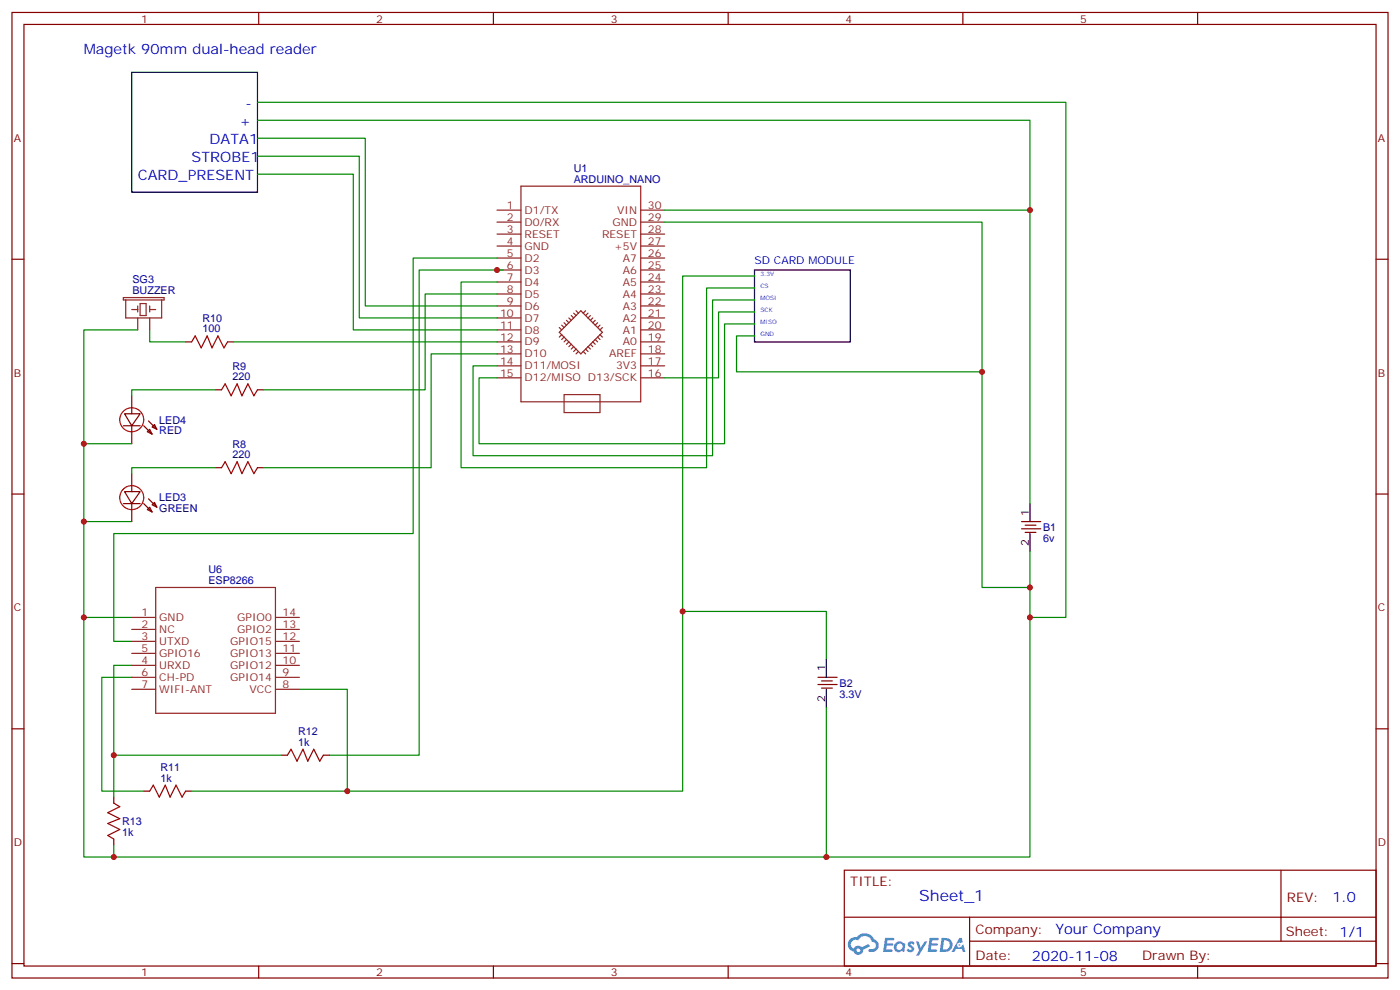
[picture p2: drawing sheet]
<svg xmlns="http://www.w3.org/2000/svg" width="412mm" height="292mm" viewBox="0 0 412 292" stroke-linecap="round" stroke-linejoin="round" font-family="sans-serif">
<g fill="none" stroke="#870000" stroke-width=".35">
<path d="M3.5 3.7h405.4v284.3h-405.4zM7.1 7.2h398.2v277.3h-398.2zM76.2 3.7v3.5M145.3 3.7v3.5M214.5 3.7v3.5M283.6 3.7v3.5M352.8 3.7v3.5M3.5 76.3h3.6M405.3 76.3h3.6M3.5 145.5h3.6M405.3 145.5h3.6M3.5 214.6h3.6"/>
<path d="M405.3 214.6h3.6M248.7 256.3h156.6v28.2h-156.6zM377.3 256.3v20.9M248.7 270.1h156.5M285.6 277.2h119.6M285.6 270.1v14.1M3.5 283.8h3.6M76.2 284.5v3.5M145.3 284.5v3.5M214.5 284.5v3.5M283.6 284.5v3.5M352.8 284.5v3.5"/>
<path d="M405.3 283.8h3.6"/>
</g>
<g fill="#5487ff">
<path d="M267.7 277.4a1.22 1.22 0 0 1 1.7 .3l-.4 .6a.47 .47 0 0 0-.3-.4 .47 .47 0 0 0-.5 .2l.1 .2a1.14 1.14 0 0 1 .8 1.7 1.14 1.14 0 0 1-1.9 0l-.2-.2 .5-.5 .7 .4a.29 .29 0 0 0 .3-.2 .29 .29 0 0 0-.2-.4 1.04 1.04 0 0 1-.6-1.7z"/>
<path d="M260.7 276.2h2.4l.3 .2-.2 .5h-1.8l-.1 .9h1.5l.3 .3-.3 .4h-1.6l-.2 1.1 1.7 .1 .2 .3-.2 .3h-2.6z"/>
<path d="M273.8 276.2h2.4l.3 .2-.1 .5h-1.8l-.2 .9h1.6l.3 .3-.4 .4h-1.6l-.1 1.1 1.7 .1 .2 .3-.2 .3h-2.6z"/>
<path d="M282.6 276.2h.7l.3 1.2-.6 .4a.69 .69 0 0 0-1 .2 .69 .69 0 0 0 .4 1 .69 .69 0 0 0 .9-.6l.5-.3 .6 2.2h-.8l-.2-.9h-1.8l-.5 .9h-.8z"/>
<path d="M269.8 277.3h.8l.6 1.8 1.1-1.8h.9l-2.6 4.2h-.8l.9-1.6z"/>
<path d="M277.4 276.2l-.6 4.1h1.3a2.11 2.11 0 0 0 2.5-2.1 2.11 2.11 0 0 0-2.5-2zM278.1 276.9a1.39 1.39 0 0 1 1.7 1.4 1.39 1.39 0 0 1-1.8 1.3h-.3z"/>
<path d="M263.7 277.8a1.54 1.54 0 0 0-.1 2.2 1.54 1.54 0 0 0 2.2 .1l.6 .2 .3-2.3-.2-.2h-.4a1.49 1.49 0 0 0-2.4 0zM264 278.8a.94 .94 0 0 1 1.8 0 .94 .94 0 0 1-1.8 0z"/>
<path d="M250.4 276.6a2.18 2.18 0 0 0 1.1 3.7 1.44 1.44 0 0 0 1.6 .9 1.44 1.44 0 0 0 1.2-1.5l2-1-.5-.7-1.9 .9a1.47 1.47 0 0 0-2.4 .5 1.39 1.39 0 0 1-.7-2 1.39 1.39 0 0 1 2-.4 2.12 2.12 0 0 1 2.2-1.3 2.12 2.12 0 0 1 1.9 1.7 1.14 1.14 0 0 1 1.1 1.4 1.14 1.14 0 0 1-1.7 .7 .43 .43 0 0 0-.5 .4 .43 .43 0 0 0 .4 .4 1.98 1.98 0 0 0 2.5-1.2 1.98 1.98 0 0 0-1.2-2.5 3.1 3.1 0 0 0-5.3-.7l-.9 .1zM252.3 279.9a.55 .55 0 0 1 1.1 0 .55 .55 0 0 1-1.1 0z"/>
<circle cx="282.6" cy="278.3" r=".26"/>
</g>
<g fill="none" stroke="#8c2424" stroke-width=".35">
<path d="M153.5 54.8h35.2v63.5h-35.2zM146.4 79.5h7.1M146.4 76h7.1M146.4 72.5h7.1M146.4 68.9h7.1M146.4 65.4h7.1M146.4 61.9h7.1M188.7 79.5h7.1M188.7 76h7.1M188.7 72.5h7.1M188.7 68.9h7.1M188.7 65.4h7.1"/>
<path d="M188.7 61.9h7.1M36.3 87.6h12v.7h-12zM37 88.3v5.3h10.6v-5.3M38.8 91.2h1.8M40.6 90.1v1.8M40.6 93.6v3.6M41.3 89.4h1.7v3.5h-1.7zM44.1 91.2h1.8M44.1 90.1v1.8M44.1 93.6v3.6M146.4 97.2h7.1M146.4 93.6h7.1"/>
<path d="M146.4 90.1h7.1M146.4 86.6h7.1M146.4 83h7.1M164.7 97.9l6.4-6.4 6.3 6.4-6.3 6.3zM164.7 96.4l.8 .8M165.5 95.7l.7 .7M165.5 98.6l-.8 .7M166.2 95l.7 .7M166.2 99.3l-.7 .7M166.9 94.3l.7 .7M166.9 100l-.7 .7M167.6 93.6l.7 .7"/>
<path d="M168.3 92.9l.7 .7M169 92.2l.7 .7M169.7 91.5l.7 .7M172.5 91.5l-.7 .7M173.2 92.2l-.7 .7M173.9 92.9l-.7 .7M174.6 93.6l-.7 .7M175.3 100l.7 .7M175.3 94.3l-.7 .7M176 99.3l.7 .7M176 95l-.7 .7M176.7 98.6l.7 .7"/>
<path d="M176.7 95.7l-.7 .7M177.4 96.4l-.7 .8M188.7 97.2h7.1M188.7 93.6h7.1M188.7 90.1h7.1M188.7 86.6h7.1M188.7 83h7.1M146.4 107.7h7.1M146.4 104.2h7.1M146.4 100.7h7.1M146.4 111.3h7.1M166.2 116.2h10.5v5.3h-10.5z"/>
<path d="M167.6 100.7l-.7 .7M168.3 101.4l-.7 .7M169 102.1l-.7 .7M169.7 102.8l-.7 .7M170.4 103.5l-.7 .7M171.8 103.5l.7 .7M172.5 102.8l.7 .7M173.2 102.1l.7 .7M173.9 101.4l.7 .7M174.6 100.7l.7 .7M188.7 107.7h7.1M188.7 104.2h7.1"/>
<path d="M188.7 100.7h7.1M188.7 111.3h7.1M45.9 173h35.2v37h-35.2zM38.8 192.4h7.1M38.8 181.8h7.1M38.8 185.3h7.1M38.8 195.9h7.1M38.8 188.9h7.1M38.8 199.5h7.1M81.1 192.4h7.1M81.1 181.8h7.1M81.1 185.3h7.1"/>
<path d="M81.1 195.9h7.1M81.1 188.9h7.1M81.1 199.5h7.1M38.8 203h7.1M81.1 203h7.1"/>
</g>
<path d="M56.4 100.7l1.1-1.8 1.8 3.5 1.7-3.5 1.4 3.5 1.8-3.5 1.8 3.5 1-1.7M65.3 114.8l1-1.8 1.8 3.6 1.7-3.6 1.5 3.6 1.7-3.6 1.8 3.6 1-1.8M65.3 137.7l1-1.7 1.8 3.5 1.7-3.5 1.5 3.5 1.7-3.5 1.8 3.5 1-1.8M33.5 236.5l1.8 1.1-3.6 1.7 3.6 1.8-3.6 1.4 3.6 1.8-3.6 1.7 1.8 1.1M44.1 233l1.1-1.8 1.7 3.5 1.8-3.5 1.4 3.5 1.8-3.5 1.7 3.5 1.1-1.7M84.7 222.4l1-1.8 1.8 3.6 1.8-3.6 1.4 3.6 1.7-3.6 1.8 3.6 1-1.8" fill="none" stroke="#a10000" stroke-width=".35"/>
<g fill="none" stroke="#870000" stroke-width=".35">
<path d="M38.8 116.6v5.2M54.7 100.7h1.7M63.5 114.8h1.8M67 100.7h1.8M75.8 114.8h1.8M36.3 125.4h5M36.7 121.8h4.6l-2.5 3.6zM38.8 125.4v5.3M38.8 139.5v5.3M43.7 124l2.5 2.4M44.1 126.4l.7 1.4-1.4-.7zM44.8 125.7l.7-.7 .7 1.4z"/>
<path d="M63.5 137.7h1.8M75.8 137.7h1.8M36.3 148.3h5M36.7 144.8h4.6l-2.5 3.5zM38.8 148.3v5.3M43.4 150.1l.7-.7 .7 1.4zM43.7 146.9l2.5 2.5M44.8 148.7l.7-.7 .7 1.4zM300.9 153.6h5.7M300.9 155.7h5.7M302 154.7h3.2M302 156.8h3.2"/>
<path d="M240.9 199.5h5.7M240.9 201.6h5.7M242 200.5h3.2M242 202.6h3.2M33.5 234.7v1.8M42.3 233h1.8M54.7 233h1.7M82.9 222.4h1.8M95.2 222.4h1.8M33.5 247.1v1.7"/>
</g>
<g fill="none" stroke="#f00" stroke-width=".35">
<circle cx="38.8" cy="123.6" r="3.5"/>
<circle cx="38.8" cy="146.5" r="3.5"/>
</g>
<path d="M42.3 125.4l2.5 2.4M42.3 148.3l2.5 2.5" fill="none" stroke="#800000" stroke-width=".35"/>
<g fill="none" stroke="#008700" stroke-width=".35">
<path d="M75.8 35.4h227.6v26.5M75.8 30.1h238.2v151.7h-10.6M75.8 40.7h31.8v49.4h38.8M75.8 46h30v47.6h40.6M75.8 51.3h28.3v45.9h42.3M146.4 76h-24.7v81.1h-88.2v31.8h5.3M148.2 79.5h-24.7v142.9h-26.5M195.8 65.4h93.5v107.6h14.1M195.8 61.9h107.6v86.4M40.6 97.2h-15.9v84.6M44.1 97.2v3.5h10.6M146.4 83h-10.6v54.7h72.3v-52.9h14.1"/>
<path d="M146.4 86.6h-21.2v28.2h-47.6M222.2 81.3h-21.1v98.8M222.2 88.3h-12.3v45.9h-70.6v-26.5h7.1M222.2 91.9h-10.5v19.4h-15.9M222.2 95.4h-8.8v35.3h-72.3v-19.4h5.3M222.2 98.9h-5.2v10.6h72.3M63.5 114.8h-24.7v1.8M68.8 100.7h77.6M146.4 104.2h-19.4v33.5h-49.4M24.7 130.7h14.1M63.5 137.7h-24.7v1.8M24.7 153.6h14.1"/>
<path d="M303.4 162.4v90h-269.9v-3.6M38.8 199.5h-8.8v33.5h12.3M38.8 195.9h-5.3v26.5h49.4M38.8 181.8h-14.1v70.6h8.8M243.4 194.2v-14.1h-42.3v52.9h-144.7M88.2 203h14.1v30M243.4 208.3v44.1M33.5 222.4v12.3"/>
</g>
<path d="M38.8 21.3h37v35.3h-37zM222.2 79.5h28.3v21.2h-28.3zM303.4 148.3v5.3M303.4 157.1v5.3M243.4 194.2v5.3M243.4 203v5.3" fill="none" stroke="#000" stroke-width=".35"/>
<g fill="#c00">
<circle cx="146.4" cy="79.5" r=".88"/>
<circle cx="33.5" cy="222.4" r=".88"/>
<circle cx="102.3" cy="233" r=".88"/>
<circle cx="303.4" cy="173" r=".88"/>
<circle cx="201.1" cy="180.1" r=".88"/>
<circle cx="289.3" cy="109.5" r=".88"/>
<circle cx="24.7" cy="181.8" r=".88"/>
<circle cx="303.4" cy="61.9" r=".88"/>
<circle cx="303.4" cy="181.8" r=".88"/>
<circle cx="24.7" cy="153.6" r=".88"/>
<circle cx="24.7" cy="130.7" r=".88"/>
<circle cx="243.4" cy="252.4" r=".88"/>
<circle cx="33.5" cy="252.4" r=".88"/>
</g>
<text font-size="4.6" fill="#00f" x="270.8" y="265.3">Sheet_1</text>
<g font-size="4.2" fill="#00f">
<text x="24.7" y="16">Magetk 90mm dual-head reader</text>
<text x="72.3" y="31.9">-</text>
<text x="70.6" y="37.2">+</text>
<text x="56.4" y="47.8">STROBE1</text>
<text x="61.7" y="42.5">DATA1</text>
<text x="40.6" y="53.1">CARD_PRESENT</text>
<text x="392.5" y="265.5">1.0</text>
<text x="310.9" y="275.1">Your Company</text>
<text x="304" y="282.9">2020-11-08</text>
</g>
<g font-size="3.9" fill="#800">
<text x="250.5" y="260.8">TITLE:</text>
<text x="379.1" y="265.5">REV:</text>
<text x="287.4" y="275">Company:</text>
<text x="378.7" y="275.7">Sheet: 1/1</text>
<text x="287.4" y="282.7">Date:</text>
<text x="336.4" y="282.8">Drawn By:</text>
</g>
<g font-size="3.2" fill="#800">
<text x="41.6" y="6.7">1</text>
<text x="110.8" y="6.7">2</text>
<text x="179.9" y="6.7">3</text>
<text x="249.1" y="6.7">4</text>
<text x="318.2" y="6.7">5</text>
<text x="4.1" y="41.8">A</text>
<text x="405.9" y="41.8">A</text>
<text x="4.1" y="110.9">B</text>
<text x="405.9" y="110.9">B</text>
<text x="4.1" y="180.1">C</text>
<text x="405.9" y="180.1">C</text>
<text x="4.1" y="249.2">D</text>
<text x="405.9" y="249.2">D</text>
<text x="41.6" y="287.5">1</text>
<text x="110.8" y="287.5">2</text>
<text x="179.9" y="287.5">3</text>
<text x="249.1" y="287.5">4</text>
<text x="318.2" y="287.5">5</text>
</g>
<g font-size="3.2" fill="#000080">
<text x="169" y="53.8">ARDUINO_NANO</text>
<text x="169" y="50.7">U1</text>
<text x="39" y="83.4">SG3</text>
<text x="39" y="86.6">BUZZER</text>
<text x="59.6" y="94.8">R10</text>
<text x="59.6" y="97.9">100</text>
<text x="68.4" y="112">220</text>
<text x="68.5" y="108.9">R9</text>
<text x="46.9" y="124.7">LED4</text>
<text x="46.9" y="127.9">RED</text>
<text x="68.5" y="131.8">R8</text>
<text x="68.4" y="134.9">220</text>
<text x="46.9" y="147.7">LED3</text>
<text x="46.9" y="150.8">GREEN</text>
<text x="307.3" y="159.7">6v</text>
<text x="307.3" y="156.5">B1</text>
<text x="61.4" y="171.9">ESP8266</text>
<text x="61.4" y="168.7">U6</text>
<text x="247.3" y="202.4">B2</text>
<text x="247.3" y="205.5">3.3V</text>
<text x="87.8" y="219.6">1k</text>
<text x="87.8" y="216.4">R12</text>
<text x="47.3" y="226.9">R11</text>
<text x="47.3" y="230.2">1k</text>
<text x="36" y="243">R13</text>
<text x="36" y="246.1">1k</text>
</g>
<g font-size="3.2" fill="#8d2323">
<text x="149.3" y="65.1">2</text>
<text x="149.3" y="61.5">1</text>
<text x="154.5" y="62.9">D1/TX</text>
<text x="181.8" y="62.9">VIN</text>
<text x="190.9" y="61.5">30</text>
<text x="190.9" y="65.1">29</text>
<text x="149.3" y="68.6">3</text>
<text x="154.5" y="70">RESET</text>
<text x="154.5" y="66.5">D0/RX</text>
<text x="177.3" y="70">RESET</text>
<text x="180.4" y="66.5">GND</text>
<text x="190.9" y="68.6">28</text>
<text x="149.3" y="75.6">5</text>
<text x="149.3" y="72.1">4</text>
<text x="154.5" y="77">D2</text>
<text x="154.5" y="73.5">GND</text>
<text x="180.9" y="73.5">+5V</text>
<text x="183.5" y="77">A7</text>
<text x="190.9" y="72.1">27</text>
<text x="190.9" y="75.6">26</text>
<text x="149.3" y="82.7">7</text>
<text x="149.3" y="79.2">6</text>
<text x="154.5" y="80.6">D3</text>
<text x="183.5" y="80.6">A6</text>
<text x="190.9" y="79.2">25</text>
<text x="190.9" y="82.7">24</text>
<text x="149.3" y="89.7">9</text>
<text x="149.3" y="86.2">8</text>
<text x="154.5" y="87.6">D5</text>
<text x="154.5" y="84.1">D4</text>
<text x="183.5" y="84.1">A5</text>
<text x="183.5" y="87.6">A4</text>
<text x="190.9" y="86.2">23</text>
<text x="190.9" y="89.7">22</text>
<text x="147.3" y="93.3">10</text>
<text x="154.5" y="94.7">D7</text>
<text x="154.5" y="91.2">D6</text>
<text x="183.5" y="91.2">A3</text>
<text x="183.5" y="94.7">A2</text>
<text x="190.9" y="93.3">21</text>
<text x="147.3" y="100.3">12</text>
<text x="147.3" y="96.8">11</text>
<text x="154.5" y="101.7">D9</text>
<text x="154.5" y="98.2">D8</text>
<text x="183.5" y="98.2">A1</text>
<text x="183.5" y="101.7">A0</text>
<text x="190.9" y="96.8">20</text>
<text x="190.9" y="100.3">19</text>
<text x="147.3" y="107.4">14</text>
<text x="147.3" y="103.9">13</text>
<text x="154.5" y="105.3">D10</text>
<text x="179.5" y="105.3">AREF</text>
<text x="190.9" y="103.9">18</text>
<text x="190.9" y="107.4">17</text>
<text x="147.3" y="110.9">15</text>
<text x="154.5" y="108.8">D11/MOSI</text>
<text x="154.5" y="112.3">D12/MISO D13/SCK</text>
<text x="181.5" y="108.8">3V3</text>
<text x="190.9" y="110.9">16</text>
<text x="41.7" y="181.5">1</text>
<text x="41.7" y="185">2</text>
<text x="46.9" y="182.9">GND</text>
<text x="69.9" y="182.9">GPIO0</text>
<text x="83.3" y="181.5">14</text>
<text x="83.3" y="185">13</text>
<text x="41.7" y="188.5">3</text>
<text x="46.9" y="189.9">UTXD</text>
<text x="46.9" y="186.4">NC</text>
<text x="67.8" y="189.9">GPIO15</text>
<text x="69.9" y="186.4">GPIO2</text>
<text x="83.3" y="188.5">12</text>
<text x="41.7" y="192.1">5</text>
<text x="41.7" y="195.6">4</text>
<text x="46.9" y="193.5">GPIO16</text>
<text x="46.9" y="197">URXD</text>
<text x="67.8" y="193.5">GPIO13</text>
<text x="67.8" y="197">GPIO12</text>
<text x="83.3" y="192.1">11</text>
<text x="83.3" y="195.6">10</text>
<text x="41.7" y="199.1">6</text>
<text x="41.7" y="202.6">7</text>
<text x="46.9" y="200.5">CH-PD</text>
<text x="67.8" y="200.5">GPIO14</text>
<text x="83.3" y="199.1">9</text>
<text x="83.3" y="202.6">8</text>
<text x="46.9" y="204">WIFI-ANT</text>
<text x="73.5" y="204">VCC</text>
</g>
<text font-size="3.2" fill="#00f" x="222.2" y="77.8">SD CARD MODULE</text>
<g font-size="3.2">
<text x="303" y="151.8" transform="rotate(-90 303 151.8)">1</text>
<text x="303" y="160.9" transform="rotate(-90 303 160.9)">2</text>
<text x="243.1" y="197.7" transform="rotate(-90 243.1 197.7)">1</text>
<text x="243.1" y="206.8" transform="rotate(-90 243.1 206.8)">2</text>
</g>
<g font-size="1.8" fill="#00f">
<text x="224" y="81.3">3.3V</text>
<text x="224" y="84.8">CS</text>
<text x="224" y="88.3">MOSI</text>
<text x="224" y="91.9">SCK</text>
<text x="224" y="95.4">MISO</text>
<text x="224" y="98.9">GND</text>
</g>
</svg>
